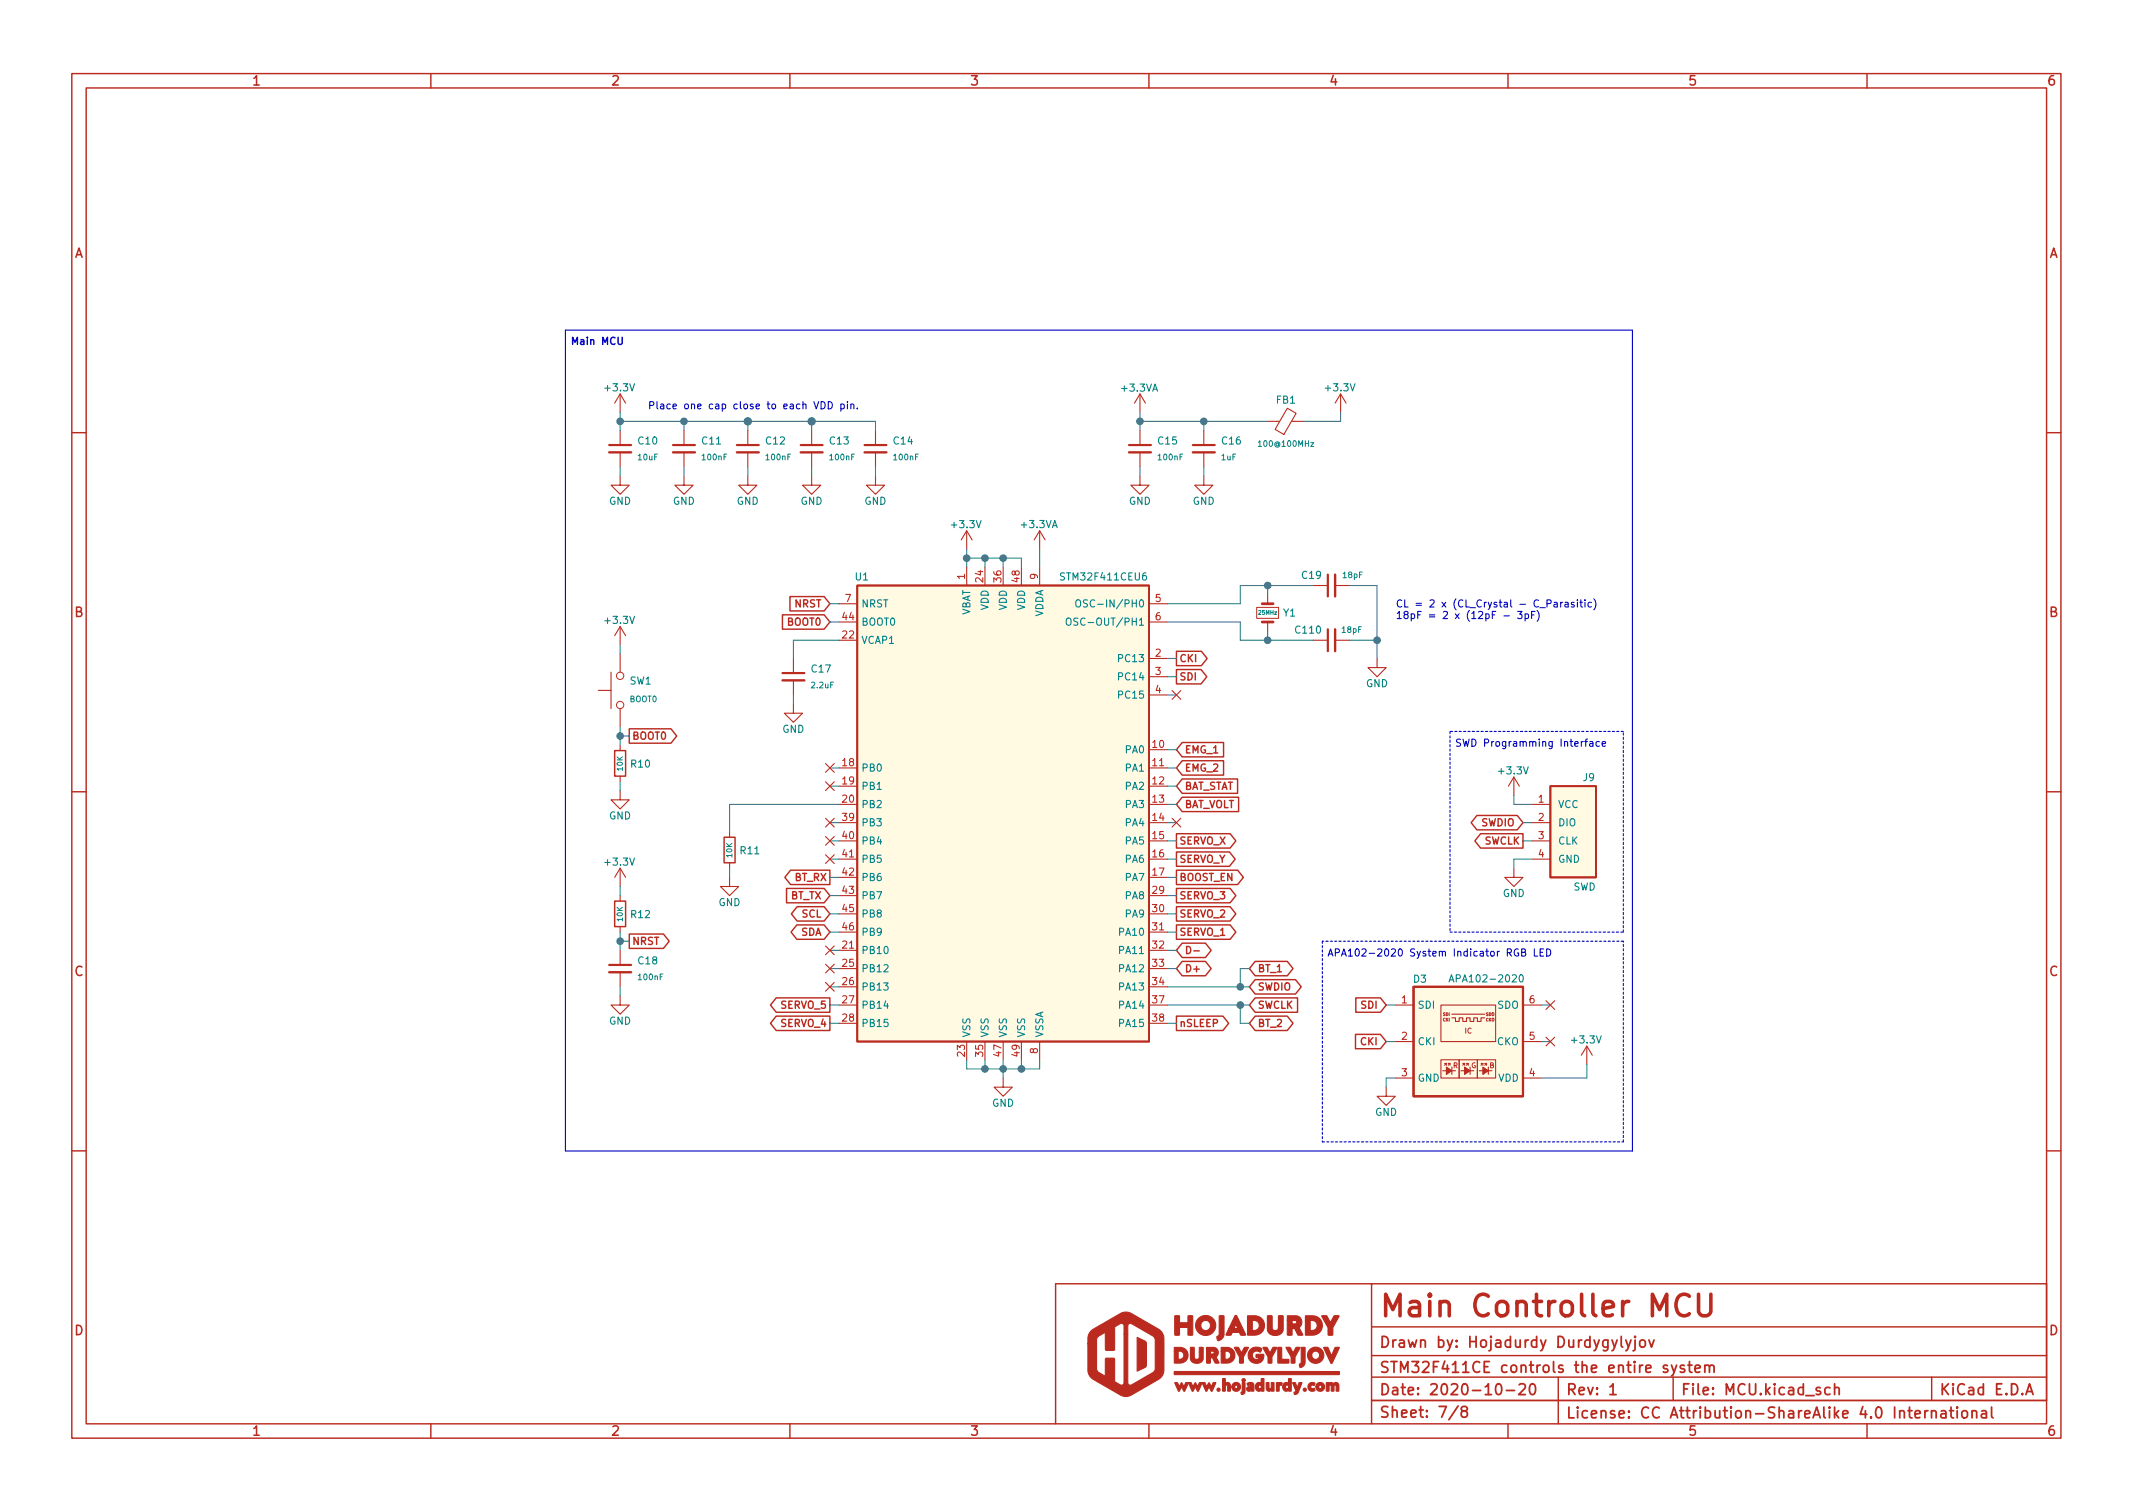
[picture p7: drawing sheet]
<svg xmlns="http://www.w3.org/2000/svg" width="297mm" height="210mm" viewBox="0 0 297 210" stroke-linecap="round" stroke-linejoin="round" font-family="sans-serif">
<g fill="none" stroke="#ba2a1f" stroke-width=".2">
<path d="M10 10.2h277v190.1h-277zM12 12.2h273v186.1h-273zM60 10.2v2M110 10.2v2M160 10.2v2M210 10.2v2M260 10.2v2M10 60.2h2M285 60.2h2M109 85.6h5.8l.8 1-.8 1h-5.8zM110 83.1h4.8l.8 1-.8 1h-4.8zM163.8 90.7h3.5l.8 1-.8 1h-3.5z"/>
<path d="M163.8 93.2h3.5l.8 1-.8 1h-3.5zM10 110.2h2M85.6 104.5h1.5v3.6h-1.5zM87.6 101.5h5.8l.8 1-.8 1h-5.8zM100.8 116.6h1.6v3.5h-1.6zM163.8 116.1h7.5l.8 1-.8 1h-7.5zM163.8 118.6h7.4l.8 1-.8 1h-7.4zM164.6 105.9h5.8v2h-5.8l-.8-1zM164.6 108.5h7.7v2h-7.7l-.8-1zM164.6 111h7.9v2h-7.9l-.8-1zM164.6 103.4h5.8v2h-5.8l-.8-1zM205.7 113.5h5.6l.8 1-.8 1h-5.6l-.8-1z"/>
<path d="M206.2 116.1h5.9v2h-5.9l-.8-1zM285 110.2h2M85.6 125.5h1.5v3.5h-1.5zM87.6 130.1h4.8l.8 1-.8 1h-4.8zM108.1 138.9h7.5v2h-7.5l-.8-1zM109.5 123.7h5.3l.8 1-.8 1h-5.3zM110.1 121.2h5.5v2h-5.5l-.8-1zM111 128.8h3.8l.8 1-.8 1h-3.8l-.8-1zM111 126.2h3.8l.8 1-.8 1h-3.8l-.8-1zM163.8 121.2h8.6l.8 1-.8 1h-8.6zM163.8 123.7h7.5l.8 1-.8 1h-7.5zM163.8 126.2h7.5l.8 1-.8 1h-7.5z"/>
<path d="M163.8 128.8h7.5l.8 1-.8 1h-7.5zM164.6 131.3h3.3l.8 1-.8 1h-3.3l-.8-1zM164.6 133.9h3.3l.8 1-.8 1h-3.3l-.8-1zM165.2 131.8a.51 .51 0 0 1 .6 .5 .51 .51 0 0 1-.6 .5zM166.2 132.4h.8M174.8 133.9h4.5l.8 1-.8 1h-4.5l-.8-1zM174.8 136.4h5.6l.8 1-.8 1h-5.6l-.8-1zM174.8 138.9h5.9v2h-5.9l-.8-1zM188.8 138.9h3.4l.8 1-.8 1h-3.4zM108.1 141.5h7.5v2h-7.5l-.8-1zM163.8 141.5h6.5l.8 1-.8 1h-6.5zM174.8 141.5h4.5l.8 1-.8 1h-4.5l-.8-1z"/>
<path d="M188.8 144h3.4l.8 1-.8 1h-3.4zM10 160.2h2M191 178.8h94v16.2h-94zM191 178.8h-44v19.5M285 160.2h2M60 198.3v2M110 198.3v2M160 198.3v2M191 188.8h94M191 184.8h94M191 195h94M191 191.8h94"/>
<path d="M191 195v3.3M210 198.3v2M217 191.8v6.5M233 191.8v3.2M260 198.3v2M269 191.8v3.2"/>
</g>
<g fill="none" stroke="#ba2a1f" stroke-width=".25">
<path d="M119.4 81.5h40.6v63.5h-40.6zM215.9 109.5h6.3v12.7h-6.3zM203.1 195.8l-1.3 1.9M203.8 196.5l-.2-.1a.31 .31 0 0 1-.1-.3 .31 .31 0 0 1 .3-.3l.4 .1a.31 .31 0 0 1 .1 .3 .31 .31 0 0 1-.2 .3h-.3l-.3 .3 .1 .4 .2 .1h.3l.2-.3v-.4l-.2-.1M208.5 192.8a.36 .36 0 0 1 .6 .2 .77 .77 0 0 1-.5 1.2 1 1 0 0 1-.1-1.4zM209.8 193.6h1.1M211.6 192.8l.2-.1 .5 .1a.41 .41 0 0 1 0 .5l-.8 .9h.9M213.1 192.8a.36 .36 0 0 1 .4-.1 .36 .36 0 0 1 .3 .3 .77 .77 0 0 1-.5 1.2 .91 .91 0 0 1-.2-1.4zM224.2 193.1l.4-.4v1.5M224.2 194.2h.9M224.5 186.6l.3 1M225.2 186.6l-.5 1.3-.2 .2"/>
<path d="M225.8 186.1v1.3l.2 .2M226.4 186.6l.4 1M227.1 186.6l-.5 1.3-.2 .2M227.7 186.6v1.3l-.1 .1-.2 .1M227.7 186.1l-.1 .1h.1h.1l-.1-.1v.1M228.5 186.7a.41 .41 0 0 1 .6 .2v.4a.41 .41 0 0 1-.4 .3 .41 .41 0 0 1-.4-.3v-.4zM229.6 186.6l.4 1 .3-1M232.2 190.2l-.4-.1-.2 .2 .1 .2 .5 .2 .1 .1-.1 .2-.1 .1-.5-.1M232.8 190.1l.3 1M233.5 190.1l-.5 1.3-.2 .2M234.6 190.2l-.4-.1-.2 .2 .1 .2 .5 .2v.1v.2l-.2 .1-.4-.1M235.1 190.1h.5"/>
<path d="M235.3 189.6v1.3v.1l.3 .1M236.1 190.6l.7-.2-.1-.2-.4-.1-.2 .2v.7l.2 .1 .4-.1M237.4 190.2a.37 .37 0 0 1 .7 .1v.8M237.4 190.1v1M238.1 190.3l.2-.2 .3 .1 .1 .9M254.8 193.3l-.4-.1-.3 .3v.4l.2 .2 .1 .1 .4-.1M255.5 193.3a.37 .37 0 0 1 .6 .1v.8M255.5 192.7v1.5M266.7 196.9l.7-.1-.1-.3-.4-.1-.2 .2 .1 .8h.1h.4M268.1 196.4v1M268.5 196.4l-.3 .1-.1 .2M269 196.6a.37 .37 0 0 1 .6 0v.8"/>
<path d="M269 196.4v1M270.3 196.5l.2-.1 .4 .1 .1 .9M271 196.8l-.5 .1a.29 .29 0 0 0-.2 .2 .29 .29 0 0 0 .2 .3h.5M271.5 196.4h.6M271.7 195.9v1.3l.1 .2h.3M272.6 195.9l-.1 .1 .1 .1v-.1v-.1v.2M272.6 196.4v1M273.3 196.5a.41 .41 0 0 1 .7 .2v.4a.41 .41 0 0 1-.4 .3 .41 .41 0 0 1-.4-.3v-.4zM274.6 196.6a.37 .37 0 0 1 .7 0v.8M274.6 196.4v1M276 196.5l.1-.1 .5 .1v.9M276.6 196.8l-.5 .1a.29 .29 0 0 0-.2 .2 .29 .29 0 0 0 .2 .3h.5"/>
<path d="M277.3 195.9v1.3l.3 .2M282.1 194.2l.5-1.5 .5 1.5M282.3 193.8h.7"/>
</g>
<path d="M235.3 180.5a1.04 1.04 0 0 0-1.8 .4 1.59 1.59 0 0 0 .9 2.3h.3l.6-.3M236.5 180.2v2.4l.2 .3 .4 .3h.6l.3-.1 .3-.5v-2.4" fill="none" stroke="#ba2a1f" stroke-width=".5"/>
<g fill="#ba2a1f" stroke="#ba2a1f" stroke-width=".15">
<path d="M152 185.3l4.1-2.4 .7-.2 .7 .2 3.9 2.2a1.57 1.57 0 0 1 .7 1.5v4.3a2.4 2.4 0 0 1-1.5 1.6l-3.1 1.8-.9 .1-.6-.1-3.7-2.2a1.56 1.56 0 0 1-.8-1.2v-3.8h1.2v3.5l.1 .3 .3 .2 .8 .4v-2.3l.1-.1h1.2v3.2l.7 .5a.37 .37 0 0 0 .4 0 .37 .37 0 0 0 .2-.4v-6.6h.6v6.8a.47 .47 0 0 0 .8 .1l2.6-1.6 .3-.3 .1-4.2-.1-.3-.2-.3-3.1-1.7a.36 .36 0 0 0-.4 .4v1.1h-.6v-1.2a.49 .49 0 0 0-.8-.1l-.5 .3v3.1l-.1 .1h-1l-.2-.1v-2.3l-1 .6-.2 .3v.6h-1.2v-.5a1.58 1.58 0 0 1 .5-1.3z"/>
<path d="M173 192.5h.4v1.3a.32 .32 0 0 1-.2 .3 .32 .32 0 0 1-.4-.1v-.1l.2-.2z"/>
<path d="M180 192.5h.4l.3 .7 .2-.7h.2a.14 .14 0 0 1 .2 .1 .14 .14 0 0 1-.1 .1l-.3 .9a.46 .46 0 0 1-.7 .5 .24 .24 0 0 1 .2-.4z"/>
<path d="M163.6 192.5h.2a.6 .6 0 0 1 .4 .6l.3-.6 .4 .6 .1-.3a.27 .27 0 0 1 .2-.3 .27 .27 0 0 1 .3 .1l-.4 .8a.26 .26 0 0 1-.2 .3l-.4-.6-.1 .3a.29 .29 0 0 1-.3 .3z"/>
<path d="M165.5 192.5h.4l.2 .6 .3-.6 .4 .6 .1-.3a.27 .27 0 0 1 .2-.3 .27 .27 0 0 1 .3 .1l-.4 .8a.25 .25 0 0 1-.2 .3l-.3-.6-.2 .3a.29 .29 0 0 1-.3 .3z"/>
<path d="M167.4 192.5h.2a.61 .61 0 0 1 .4 .6l.3-.6 .4 .6 .1-.3a.27 .27 0 0 1 .2-.3 .27 .27 0 0 1 .3 .1l-.3 .8a.25 .25 0 0 1-.3 .3l-.3-.6-.3 .6a.19 .19 0 0 1-.2 0 .19 .19 0 0 1-.1-.2z"/>
<path d="M171.7 192.7a.61 .61 0 0 1 1 .1 .61 .61 0 0 1-.4 .9 .61 .61 0 0 1-.8-.6h.4a.21 .21 0 0 0 .3 .2 .21 .21 0 0 0 .1-.4 .22 .22 0 0 0-.4 .2h-.4z"/>
<path d="M173.7 192.6a.54 .54 0 0 1 .7-.1 .54 .54 0 0 1 .2 .6v.3a.2 .2 0 0 1-.1 .3 .2 .2 0 0 1-.2-.1l-.1 .1a.34 .34 0 0 1-.4 0 .34 .34 0 0 1-.2-.4l.5 .1 .1-.1v-.1l-.6 .1 .2-.2 .4-.1-.1-.2-.3 .1z"/>
<path d="M175.6 192h.4v1.6l-.1 .1a.17 .17 0 0 1-.2 0 .17 .17 0 0 1-.1-.1 .48 .48 0 0 1-.5 .1 .48 .48 0 0 1-.3-.6h.4a.22 .22 0 0 0 .3 .2 .22 .22 0 0 0 .1-.4 .22 .22 0 0 0-.4 .2h-.4a.48 .48 0 0 1 .3-.5 .48 .48 0 0 1 .5 .1z"/>
<path d="M176.3 192.5h.4v.8l.2 .1 .1-.2v-.7h.4v1.2h-.3v-.2a.44 .44 0 0 1-.6 .1 .44 .44 0 0 1-.2-.5z"/>
<path d="M179.4 192h.4v1.6l-.1 .1a.17 .17 0 0 1-.2 0 .17 .17 0 0 1 0-.1 .48 .48 0 0 1-.6 .1 .48 .48 0 0 1-.3-.6h.4a.22 .22 0 0 0 .3 .2 .22 .22 0 0 0 .1-.4 .22 .22 0 0 0-.4 .2h-.4a.48 .48 0 0 1 .3-.5 .48 .48 0 0 1 .5 .1z"/>
<path d="M182.3 192.7a.45 .45 0 0 1 .4-.3 .45 .45 0 0 1 .4 .3 .21 .21 0 0 1-.1 .2 .21 .21 0 0 1-.3 0 .27 .27 0 0 0-.1 .4 .27 .27 0 0 0 .4 0 .26 .26 0 0 1 .1 .4 .26 .26 0 0 1-.4 0 .63 .63 0 0 1-.5-.4 .63 .63 0 0 1 .1-.6z"/>
<path d="M183.4 192.7a.62 .62 0 0 1 1 .1 .62 .62 0 0 1-.4 .9 .62 .62 0 0 1-.7-.6h.3a.22 .22 0 0 0 .4 .2 .22 .22 0 0 0 0-.4 .22 .22 0 0 0-.4 .1l-.3 .1z"/>
<path d="M170.3 192h.3v.7a.43 .43 0 0 1 .6-.1 .43 .43 0 0 1 .1 .5v.6h-.3v-.7a.17 .17 0 0 0-.3-.1 .17 .17 0 0 0-.1 .2v.6h-.3z"/>
<path d="M177.7 192.6l.4-.1v.2a.23 .23 0 0 1 .3-.2 .23 .23 0 0 1 .2 .3 .23 .23 0 0 1-.4 .1l-.1 .8h-.3z"/>
<path d="M184.7 192.5h.3l.1 .2a.34 .34 0 0 1 .6 0 .48 .48 0 0 1 .6-.1 .48 .48 0 0 1 .2 .6l-.1 .5h-.3v-.6a.17 .17 0 0 0-.1-.2 .17 .17 0 0 0-.2 .1v.7h-.1h-.3v-.7a.16 .16 0 0 0-.2-.1 .16 .16 0 0 0-.1 .2v.5a.2 .2 0 0 1-.2 .1 .2 .2 0 0 1-.2-.1z"/>
<path d="M163.5 191h22.9h.1v.2v.2h-.2h-22.7z"/>
<path d="M181.2 187.6l.6 .1-.1 2.1a.56 .56 0 0 1-.7 .5 .48 .48 0 0 1 .2-.6z"/>
<path d="M184.3 187.6h.6l.5 1.2 .5-1.2h.6l-.8 1.9a.26 .26 0 0 1-.3 .3z"/>
<path d="M165.8 187.6h.3a.17 .17 0 0 1 .2 0 .17 .17 0 0 1 0 .2v1.3a.36 .36 0 0 0 .5 .2 .36 .36 0 0 0 .2-.4v-1.3h.5l.1 1.6a.91 .91 0 0 1-1 .6 .91 .91 0 0 1-.8-.8z"/>
<path d="M174.1 187.9a1.09 1.09 0 0 1 1.6 0 .25 .25 0 0 1-.1 .3 .25 .25 0 0 1-.3 0 .58 .58 0 0 0-.8 .1 .58 .58 0 0 0 .1 .8 .58 .58 0 0 0 .8-.1h-.5l.1-.4h1a1.09 1.09 0 0 1-1.2 1.2 1.09 1.09 0 0 1-.9-1.4z"/>
<path d="M182.4 187.9a1.13 1.13 0 0 1 1.8 .2 1.13 1.13 0 0 1-.7 1.7 1.13 1.13 0 0 1-1.4-1.1h.6a.55 .55 0 0 0 .8 .5 .55 .55 0 0 0 0-.9 .55 .55 0 0 0-.8 .3v.1h-.6l.1-.4z"/>
<path d="M168 187.6h1a.78 .78 0 0 1 .6 .6 .78 .78 0 0 1-.2 .8l.3 .6a.17 .17 0 0 1 0 .2 .17 .17 0 0 1-.2 0h-.3l-.4-.7h-.2v.7h-.6v-1.3h.8a.22 .22 0 0 0 .3-.2 .22 .22 0 0 0-.4-.2h-.1v.4h-.6z"/>
<path d="M171.9 187.6h.6l.4 .8 .4-.8h.3a.16 .16 0 0 1 .3 .1 .15 .15 0 0 1-.1 .2l-.3 .4a1.49 1.49 0 0 0-.3 1.4l-.1 .1h-.5a1.85 1.85 0 0 0-.5-1.7z"/>
<path d="M175.9 187.6h.5l.5 .8 .4-.8h.3a.15 .15 0 0 1 .2 .1 .15 .15 0 0 1-.1 .2l-.2 .4a1.49 1.49 0 0 0-.4 1.4l-.1 .1h-.4a1.85 1.85 0 0 0-.5-1.7z"/>
<path d="M179.1 187.6h.6l.4 .8 .4-.8h.3a.16 .16 0 0 1 .3 .1 .15 .15 0 0 1-.2 .2l-.2 .4a1.49 1.49 0 0 0-.4 1.4v.1h-.5a1.77 1.77 0 0 0-.5-1.7z"/>
<path d="M163.5 187.6h.9a1.11 1.11 0 0 1 1 1.3 1.11 1.11 0 0 1-1.3 .9h-.6v-1.7h.6v1.2h.1a.57 .57 0 0 0 .7-.6 .57 .57 0 0 0-.7-.6h-.7z"/>
<path d="M170.1 187.6h.8a1.11 1.11 0 0 1 1.1 1.3 1.11 1.11 0 0 1-1.4 .9h-.5v-1.7h.5v1.2h.2a.57 .57 0 0 0 .6-.6 .57 .57 0 0 0-.7-.6h-.6z"/>
<path d="M178 187.6h.5v1.7h1v.5h-1.5z"/>
<path d="M169.8 183.2l.7 .1v2.5a.81 .81 0 0 1-.9 .8 .43 .43 0 0 1 .1-.7z"/>
<path d="M166.9 183.6a1.4 1.4 0 0 1 2.2 .3 1.4 1.4 0 0 1-.8 2 1.4 1.4 0 0 1-1.8-1.3h.7a.68 .68 0 0 0 1 .5 .68 .68 0 0 0 .1-1.1 .68 .68 0 0 0-1.1 .5v.1h-.7a1.34 1.34 0 0 1 .4-1z"/>
<path d="M176.5 183.2h.7v1.8a.44 .44 0 0 0 .4 .3 .44 .44 0 0 0 .4-.4v-1.7h.6l.1 2a1.15 1.15 0 0 1-1.2 .8 1.15 1.15 0 0 1-1-.9z"/>
<path d="M163.6 183.2l.7 .1v.9h1.1v-1h.7v2.7h-.7v-1.1h-1.1v1.1h-.7z"/>
<path d="M172 183.2a.28 .28 0 0 1 .4 .3l1 2.2a.16 .16 0 0 1 .1 .2 .16 .16 0 0 1-.3 0h-.4l-.2-.4h-1l-.2 .4h-.5a.14 .14 0 0 1-.2-.1 .14 .14 0 0 1 .1-.1l.3-.7h1.3l-.3-.6-.3 .6h-.7z"/>
<path d="M179.3 183.2h.9a.91 .91 0 0 1 1 .5 .91 .91 0 0 1-.3 1.1l.4 .9a.13 .13 0 0 1 .1 .1 .13 .13 0 0 1-.1 .1h-.6l-.4-.9h-.4v.9h-.6v-2h.6v.4h.3a.26 .26 0 0 0 .4-.1 .26 .26 0 0 0-.3-.3h-1z"/>
<path d="M184.1 183.2h.7l.5 1 .5-1h.5a.13 .13 0 0 1 .2 .1 .13 .13 0 0 1-.1 .1l-.3 .6a1.93 1.93 0 0 0-.5 1.8l-.1 .1h-.5a2.2 2.2 0 0 0-.6-2z"/>
<path d="M173.7 183.2h1.2a1.38 1.38 0 0 1 1.2 1.7 1.38 1.38 0 0 1-1.8 1h-.6v-2h.7v1.4a.75 .75 0 0 0 1-.8 .7 .7 0 0 0-.8-.6h-.9z"/>
<path d="M181.8 183.2h1.1a1.38 1.38 0 0 1 1.2 1.7 1.38 1.38 0 0 1-1.7 1h-.6v-2h.7v1.4a.75 .75 0 0 0 .9-.8 .71 .71 0 0 0-.7-.6h-.9z"/>
<path d="M158.4 186.2l1.2 .6 .1 .8-.1 2.6-.1 .2-1.1 .5z"/>
<path d="M201.4 148.6l.8 .5-.8 .5z"/>
<path d="M204 148.6l.7 .5-.7 .5z"/>
<path d="M206.5 148.6l.8 .5-.8 .5z"/>
<circle cx="169.7" cy="193.5" r=".22"/>
<circle cx="181.7" cy="193.5" r=".22"/>
<circle cx="173.2" cy="192.2" r=".23"/>
</g>
<path d="M84.8 63h3.1M93.7 63h3.1M102.6 63h3.1M111.5 63h3.1M120.4 63h3M157.2 63h3.1M166.1 63h3.1M109 94.7h3M185.9 80v3.1M185.9 87.6v3.1M84.8 135.4h3.1" fill="none" stroke="#ba2a1f" stroke-width=".33"/>
<path d="M84.8 62h3.1M93.7 62h3.1M102.6 62h3.1M111.5 62h3.1M120.4 62h3M157.2 62h3.1M166.1 62h3.1M109 93.7h3M184.9 80v3.1M184.9 87.6v3.1M84.8 134.4h3.1M196.8 137.4h15.3v15.2h-15.3z" fill="none" stroke="#ba2a1f" stroke-width=".3"/>
<g fill="none" stroke="#ba2a1f" stroke-width=".15">
<path d="M86.4 54.9v2.5M86.4 59.9v2.1M86.4 54.9l-.8 1.2M86.4 54.9l.7 1.2M95.2 59.9v2.1M104.1 59.9v2.1M113 59.9v2.1M121.9 59.9v2.1M158.7 54.9v2.5M158.7 59.9v2.1M158.7 54.9l-.7 1.2M158.7 54.9l.8 1.2"/>
<path d="M167.6 59.9v2.1M176.5 58.7h1.7M179.3 56.8l1.2 .8-1.7 2.9-1.2-.7zM179.9 58.7h1.7M186.7 54.9l-.8 1.2M186.7 54.9v2.5M186.7 54.9l.8 1.2M86.4 66.3v1.3h1.2l-1.2 1.2-1.3-1.2h1.3M86.4 63v2M95.2 66.3v1.3h1.3l-1.3 1.2-1.2-1.2h1.2M95.2 63v2M104.1 66.3v1.3h1.3l-1.3 1.2-1.2-1.2h1.2"/>
<path d="M104.1 63v2M113 66.3v1.3h1.3l-1.3 1.2-1.2-1.2h1.2M113 63v2M121.9 66.3v1.3h1.3l-1.3 1.2-1.3-1.2h1.3M121.9 63v2M134.6 73.9v2.5M134.6 79v2.5M134.6 73.9l-.7 1.3M134.6 73.9l.8 1.3M137.2 79v2.5M139.7 79v2.5M142.2 79v2.5"/>
<path d="M144.8 73.9v2.5M144.8 79v2.5M144.8 73.9l-.8 1.3M144.8 73.9l.7 1.3M158.7 66.3v1.3h1.3l-1.3 1.2-1.2-1.2h1.2M158.7 63v2M167.6 66.3v1.3h1.3l-1.3 1.2-1.2-1.2h1.2M167.6 63v2M83.3 96.1h1.8M85.1 93.6v5.1M86.4 87.2v2.6M86.4 91.1v2.5"/>
<path d="M86.4 98.7v2.5M86.4 87.2l-.8 1.3M86.4 87.2l.7 1.3M110.5 98v1.3h1.3l-1.3 1.3-1.3-1.3h1.3M110.5 91.7v2M110.5 94.7v2.1M116.8 86.6h2.6M116.8 84.1h2.6M116.8 89.1h2.6M160 86.6h2.6M160 84.1h2.6M160 91.7h2.6"/>
<path d="M160 94.2h2.6M160 96.8h2.6M163.2 96.2l1.2 1.2M164.4 96.2l-1.2 1.2M176.5 82.8v1.3M176.5 86.6v1.3M182.9 89.1h2M182.9 81.5h2M185.9 89.1h2.1M185.9 81.5h2.1M191.8 91.7v1.3h1.2l-1.2 1.2-1.3-1.2h1.3M86.4 110.1v1.3h1.2l-1.2 1.2-1.3-1.2h1.3"/>
<path d="M86.4 103.8v.7M86.4 108.1v.7M101.6 115.8v.8M115 106.3l1.2 1.2M115 113.9l1.2 1.3M115 108.9l1.2 1.2M115 116.5l1.2 1.2M115 119l1.2 1.2M116.2 106.3l-1.2 1.2M116.2 113.9l-1.2 1.3M116.2 108.9l-1.2 1.2M116.2 116.5l-1.2 1.2"/>
<path d="M116.2 119l-1.2 1.2M116.8 106.9h2.6M116.8 109.5h2.6M116.8 112h2.6M116.8 114.5h2.6M116.8 117.1h2.6M116.8 119.6h2.6M160 104.4h2.6M160 106.9h2.6M160 109.5h2.6M160 112h2.6M160 114.5h2.6"/>
<path d="M160 117.1h2.6M160 119.6h2.6M163.2 113.9l1.2 1.3M164.4 113.9l-1.2 1.3M210.8 108.2l-.7 1.3M210.8 108.2v2.5M210.8 108.2l.8 1.3M213.4 112h2.5M213.4 114.5h2.5M213.4 117.1h2.5M213.4 119.6h2.5M86.4 138.7v1.2h1.2l-1.2 1.3-1.3-1.3h1.3"/>
<path d="M86.4 120.9v2.5M86.4 124.7v.8M86.4 129v.8M86.4 132.3v2.1M86.4 135.4v2M86.4 120.9l-.8 1.3M86.4 120.9l.7 1.3M101.6 122.2v1.2h1.3l-1.3 1.3-1.3-1.3h1.3M101.6 120.1v.8M115 134.3l1.2 1.2M115 136.8l1.2 1.2M115 131.7l1.2 1.2"/>
<path d="M116.2 134.3l-1.2 1.2M116.2 136.8l-1.2 1.2M116.2 131.7l-1.2 1.2M116.8 129.8h2.6M116.8 132.3h2.6M116.8 134.9h2.6M116.8 137.4h2.6M116.8 139.9h2.6M116.8 122.2h2.6M116.8 124.7h2.6M116.8 127.2h2.6M160 129.8h2.6"/>
<path d="M160 132.3h2.6M160 134.9h2.6M160 137.4h2.6M160 139.9h2.6M160 122.2h2.6M160 124.7h2.6M160 127.2h2.6M194.3 139.9h2.5M200.7 139.9h7.6v5.1h-7.6zM210.8 120.9v1.3h1.3l-1.3 1.2-1.3-1.2h1.3M212.1 139.9h2.5M215.3 139.3l1.2 1.3"/>
<path d="M216.5 139.3l-1.2 1.3M116.8 142.5h2.6M134.6 145v2.6M137.2 145v2.6M139.7 150.1v1.3h1.3l-1.3 1.2-1.3-1.2h1.3M139.7 145v2.6M142.2 145v2.6M144.8 145v2.6M160 142.5h2.6M193 151.4v1.2h1.3l-1.3 1.3-1.2-1.3h1.2M194.3 145h2.5M194.3 150.1h2.5"/>
<path d="M200.7 147.6h2.5v2.5h-2.5zM200.9 149.1h.5M201.2 148.1h.2M201.4 148.1l-.2 .2M201.4 148.1v.2M201.7 148.1h.2l-.2 .2M201.9 148.1v.2M202.2 141.7h.5v.5h.5v-.5h.5v.5h.5v-.5h.5v.5h.5v-.5h.5v.5h.5v-.5h.6M202.2 141.2h4.6M202.2 149.1h.5M202.2 148.6v1M203.2 147.6h2.5v2.5h-2.5z"/>
<path d="M203.5 149.1h.5M203.7 148.1h.3M204 148.1l-.3 .2M204 148.1v.2M204.2 148.1h.3l-.3 .2M204.5 148.1v.2M204.7 149.1h.5M204.7 148.6v1M205.7 147.6h2.6v2.5h-2.6zM206 149.1h.5M206.2 148.1h.3M206.5 148.1l-.3 .2"/>
<path d="M206.5 148.1v.2M206.8 148.1h.2l-.2 .2M207 148.1v.2M207.3 149.1h.5M207.3 148.6v1M212.1 145h2.5M212.1 150.1h2.5M215.3 144.4l1.2 1.2M216.5 144.4l-1.2 1.2M221 145.7l-.8 1.2M221 145.7v2.5M221 145.7l.7 1.2"/>
</g>
<g fill="#fffae1" stroke="#fffae1" stroke-width=".14">
<path d="M119.4 81.5h40.6v63.5h-40.6z"/>
<path d="M196.8 137.4h15.3v15.2h-15.3z"/>
<path d="M215.9 109.5h6.3v12.7h-6.3z"/>
</g>
<path d="M148.6 86.1h.1a.34 .34 0 0 1 .5 .3v.3a.33 .33 0 0 1-.4 .4 .33 .33 0 0 1-.3-.4v-.3zM150 83.6l.1-.1a.34 .34 0 0 1 .4 .4v.3a.33 .33 0 0 1-.3 .3 .33 .33 0 0 1-.4-.3v-.3zM150.1 86.1h-.4l-.2 .2 .1 .2 .5 .2v.3l-.2 .1-.4-.1M151.4 83.6l-.3-.1-.2 .1v.3l.4 .2 .1 .2-.2 .2h-.3M201.8 136.7l.3-1 .4 1M201.9 136.4h.5M211.7 135.8l.1-.1a.53 .53 0 0 1 .3 .5 .53 .53 0 0 1-.3 .5l-.1-.1-.1-.3z" fill="none" stroke="#008484" stroke-width=".15"/>
<path d="M175.2 61.6l.3-.2v.8M175.2 62.2h.5" fill="none" stroke="#008484" stroke-width=".14"/>
<g fill="none" stroke="#ba2a1f" stroke-width=".14">
<path d="M175 84.6h3.1v1.5h-3.1z"/>
<circle cx="86.4" cy="98.2" r=".51"/>
<circle cx="86.4" cy="94.1" r=".51"/>
</g>
<path d="M175.8 86.6h1.5M175.8 84.1h1.5" fill="none" stroke="#ba2a1f" stroke-width=".38"/>
<g fill="none" stroke="#0000c2" stroke-width=".15">
<path d="M78.7 46h148.6v114.3h-148.6zM113.3 55.9l.4 1 .3-1M114.3 55.9a.51 .51 0 0 1 .6 .5 .51 .51 0 0 1-.6 .5zM115.3 55.9a.51 .51 0 0 1 .6 .5 .51 .51 0 0 1-.6 .5zM117.1 56.3h.3l.2 .1-.1 .5h-.4M117.1 56.3v1M118 55.9v.1M118 56.3v.6M118.5 56.4l.1-.1h.3v.6M118.5 56.3v.6M119.4 56.8v.1M209.4 85.8h.8"/>
<path d="M211.3 85.1h.7l-.4 .4 .3 .1v.4l-.1 .1-.5-.1M212.4 85.5h.3l.2 .2-.1 .4h-.4M212.4 85.5v1M213.3 85.6h.3M213.8 85.1h-.5v1M214.1 85a1.15 1.15 0 0 1 0 1.5M216.4 83.9h.4l.1 .6M216.9 84.1h-.4l-.1 .2 .1 .2h.4M217.3 83.9v.6M217.6 83.9l-.3 .1M218 83.9h.3l.1 .6M218.4 84.1h-.3l-.2 .2 .2 .2h.3"/>
<path d="M219.2 83.9h-.2l-.2 .1 .1 .1 .3 .1v.3h-.4M219.7 83.5v.1M219.7 83.9v.6M220 83.9h.4M220.1 83.5v.9l.3 .1M220.7 83.5v.1M220.7 83.9v.6M221.6 83.9h-.3l-.2 .1 .1 .5h.4M222 83.4a1.15 1.15 0 0 1 0 1.5M220.7 103.2h.4M221.1 102.9l-.3 .2v.8M221.4 103.3h.4v.6"/>
<path d="M221.8 103.5h-.3l-.1 .2 .1 .2h.3M222.7 103.3l-.2-.1-.2 .2 .1 .5h.3M223.1 103.6l.5-.1-.1-.2-.2-.1-.2 .2 .1 .5h.3M211.4 132.2a.47 .47 0 0 0-.5 .4 .47 .47 0 0 0 .5 .5l.1-.4h-.2M211.9 132.6h.4l.1-.2v-.2l-.5-.1v1h.4l.1-.1 .1-.2-.3-.2M213.7 132.1v1h.4M214.5 132.6h.3M215 132.1h-.5v1h.5M215.4 132.1a.51 .51 0 0 1 .6 .5 .51 .51 0 0 1-.6 .5z"/>
</g>
<path d="M86.1 47v.8l.2 .2h.2l.1-.2v-.8" fill="none" stroke="#0000c2" stroke-width=".2"/>
<path d="M201.9 101.8v28M226.1 101.8h-24.2M184.1 131.1v27.9M201.9 129.8h24.2M226.1 131.1h-42M226.1 129.8v-28M184.1 159h42M226.1 159v-27.9" fill="none" stroke="#0000c2" stroke-width=".15" stroke-dasharray=".3 .3"/>
<g fill="none" stroke="#437584" stroke-width=".15">
<path d="M86.4 58.7h35.5v1.2M86.4 57.4v2.5M95.2 58.7v1.2M104.1 58.7v1.2M113 58.7v1.2M158.7 57.4v2.5M158.7 58.7h17.8M167.6 58.7v1.2M186.7 57.4v1.3h-5.1M86.4 65v1.3M95.2 65v1.3M104.1 65v1.3"/>
<path d="M113 65v1.3M121.9 65v1.3M134.6 77.7h7.6v1.3M134.6 76.4v2.6M137.2 77.7v1.3M139.7 77.7v1.3M144.8 76.4v2.6M158.7 65v1.3M167.6 65v1.3M86.4 89.8v1.3M110.5 96.8v1.2M115.6 86.6h1.2"/>
<path d="M115.6 84.1h1.2M116.8 89.1h-6.3v2.6M162.6 86.6h10.1v2.5h10.2M162.6 91.7h1.2M162.6 94.2h1.2M162.6 96.8h1.2M176.5 81.5v1.3M176.5 87.9v1.2M182.9 81.5h-10.2v2.6h-10.1M188 89.1h3.8M188 81.5h3.8v10.2M86.4 101.2v2.6"/>
<path d="M86.4 108.8v1.3M86.4 102.5h1.2M115.6 119.6h1.2M115.6 117.1h1.2M115.6 106.9h1.2M115.6 109.5h1.2M115.6 114.5h1.2M116.8 112h-15.2v3.8M162.6 112h1.2M162.6 119.6h1.2M162.6 117.1h1.2M162.6 106.9h1.2"/>
<path d="M162.6 109.5h1.2M162.6 114.5h1.2M162.6 104.4h1.2M210.8 110.7v1.3h2.6M212.1 117.1h1.3M212.1 114.5h1.3M213.4 119.6h-2.6v1.3M86.4 123.4v1.3M86.4 129.8v2.5M86.4 137.4v1.3M86.4 131.1h1.2M101.6 120.9v1.3"/>
<path d="M115.6 129.8h1.2M115.6 127.2h1.2M115.6 124.7h1.2M115.6 122.2h1.2M115.6 132.3h1.2M115.6 134.9h1.2M115.6 137.4h1.2M115.6 139.9h1.2M162.6 129.8h1.2M162.6 127.2h1.2M162.6 124.7h1.2M162.6 122.2h1.2"/>
<path d="M162.6 132.3h1.2M162.6 134.9h1.2M162.6 137.4h11.4M162.6 139.9h11.4M172.7 139.9v2.6h1.3M174 134.9h-1.3v2.5M193 139.9h1.3M214.6 139.9h1.3M115.6 142.5h1.2M134.6 147.6v1.2h10.2v-1.2M137.2 147.6v1.2M139.7 147.6v2.5"/>
<path d="M142.2 147.6v1.2M162.6 142.5h1.2M193 145h1.3M194.3 150.1h-1.3v1.3M214.6 145h1.3M221 148.2v1.9h-6.4"/>
</g>
<g fill="#437584" stroke="#437584" stroke-width=".15">
<circle cx="137.2" cy="148.8" r=".46"/>
<circle cx="139.7" cy="148.8" r=".46"/>
<circle cx="142.2" cy="148.8" r=".46"/>
<circle cx="86.4" cy="102.5" r=".46"/>
<circle cx="86.4" cy="131.1" r=".46"/>
<circle cx="95.2" cy="58.7" r=".46"/>
<circle cx="137.2" cy="77.7" r=".46"/>
<circle cx="139.7" cy="77.7" r=".46"/>
<circle cx="134.6" cy="77.7" r=".46"/>
<circle cx="158.7" cy="58.7" r=".46"/>
<circle cx="167.6" cy="58.7" r=".46"/>
<circle cx="113" cy="58.7" r=".51"/>
<circle cx="104.1" cy="58.7" r=".51"/>
<circle cx="86.4" cy="58.7" r=".46"/>
<circle cx="176.5" cy="89.1" r=".46"/>
<circle cx="191.8" cy="89.1" r=".46"/>
<circle cx="172.7" cy="137.4" r=".46"/>
<circle cx="172.7" cy="139.9" r=".46"/>
<circle cx="176.5" cy="81.5" r=".46"/>
</g>
<text font-size="4.2" fill="#ba2a1f" x="192" y="183.4">Main Controller MCU</text>
<g font-size="2.1" fill="#ba2a1f">
<text x="192" y="187.7">Drawn by: Hojadurdy Durdygylyjov</text>
<text x="192" y="191.2">STM32F411CE controls the entire system</text>
<text x="192" y="194.3">Date: 2020-10-20</text>
<text x="192" y="197.4">Sheet: 7/8</text>
<text x="218" y="194.3">Rev: 1</text>
<text x="218" y="197.5">License: CC Attribution-ShareAlike 4.0 International</text>
<text x="234" y="194.3">File: MCU.kicad_sch</text>
<text x="270" y="194.3">KiCad E.D.A</text>
</g>
<g font-size="1.8" fill="#ba2a1f">
<text x="35" y="11.9">1</text>
<text x="85" y="11.9">2</text>
<text x="135" y="11.9">3</text>
<text x="185" y="11.9">4</text>
<text x="235" y="11.9">5</text>
<text x="285" y="11.9">6</text>
<text x="10.3" y="35.9">A</text>
<text x="285.3" y="35.9">A</text>
<text x="10.3" y="85.9">B</text>
<text x="285.3" y="85.9">B</text>
<text x="10.3" y="135.9">C</text>
<text x="285.3" y="135.9">C</text>
<text x="10.3" y="185.9">D</text>
<text x="285.3" y="185.9">D</text>
<text x="35" y="199.9">1</text>
<text x="85" y="199.9">2</text>
<text x="135" y="199.9">3</text>
<text x="185" y="199.9">4</text>
<text x="235" y="199.9">5</text>
<text x="285" y="199.9">6</text>
</g>
<g font-size="1.4" fill="#0000c2">
<text x="79.4" y="48">Main MCU</text>
<text x="90.2" y="57">Place one cap close to each VDD pin.</text>
<text x="194.3" y="84.6">CL = 2 x (CL_Crystal - C_Parasitic)</text>
<text x="194.3" y="86.2">18pF = 2 x (12pF - 3pF)</text>
<text x="202.6" y="104">SWD Programming Interface</text>
<text x="184.8" y="133.2">APA102-2020 System Indicator RGB LED</text>
</g>
<g font-size="1.4" fill="#008484">
<text x="84.4" y="54.5">+3.3V</text>
<text x="156.3" y="54.5">+3.3VA</text>
<text x="177.8" y="56.2">FB1</text>
<text x="184.7" y="54.5">+3.3V</text>
<text x="88.9" y="61.9">C10</text>
<text x="97.8" y="61.9">C11</text>
<text x="106.7" y="61.9">C12</text>
<text x="115.6" y="61.9">C13</text>
<text x="124.5" y="61.9">C14</text>
<text x="161.3" y="61.9">C15</text>
<text x="170.2" y="61.9">C16</text>
<text x="84.8" y="70.3">GND</text>
<text x="93.7" y="70.3">GND</text>
<text x="102.6" y="70.3">GND</text>
<text x="111.5" y="70.3">GND</text>
<text x="120.4" y="70.3">GND</text>
<text x="157.2" y="70.3">GND</text>
<text x="166.1" y="70.3">GND</text>
<text x="132.6" y="73.5">+3.3V</text>
<text x="142.3" y="73.5">+3.3VA</text>
<text x="119.1" y="80.8">U1</text>
<text x="148" y="80.8">STM32F411CEU6</text>
<text x="181.4" y="80.6">C19</text>
<text x="84.4" y="86.9">+3.3V</text>
<text x="119.9" y="87.1">BOOT0</text>
<text x="119.9" y="84.6">NRST</text>
<text x="119.9" y="89.6">VCAP1</text>
<text x="135.1" y="85.8" transform="rotate(-90 135.1 85.8)">VBAT</text>
<text x="137.7" y="85" transform="rotate(-90 137.7 85)">VDD</text>
<text x="140.2" y="85" transform="rotate(-90 140.2 85)">VDD</text>
<text x="142.7" y="85" transform="rotate(-90 142.7 85)">VDD</text>
<text x="145.3" y="86" transform="rotate(-90 145.3 86)">VDDA</text>
<text x="150" y="87.1">OSC-OUT/PH1</text>
<text x="151.5" y="84.6">OSC-IN/PH0</text>
<text x="178.7" y="85.8">Y1</text>
<text x="180.5" y="88.2">C110</text>
<text x="87.7" y="95.3">SW1</text>
<text x="113.1" y="93.6">C17</text>
<text x="156" y="92.2">PC13</text>
<text x="156" y="94.7">PC14</text>
<text x="190.2" y="95.7">GND</text>
<text x="156" y="97.3">PC15</text>
<text x="87.9" y="106.9">R10</text>
<text x="108.9" y="102">GND</text>
<text x="119.9" y="107.4">PB0</text>
<text x="156.8" y="104.9">PA0</text>
<text x="156.8" y="107.4">PA1</text>
<text x="208.8" y="107.8">+3.3V</text>
<text x="119.9" y="110">PB1</text>
<text x="119.9" y="112.5">PB2</text>
<text x="156.8" y="110">PA2</text>
<text x="156.8" y="112.5">PA3</text>
<text x="216.9" y="112.5">VCC</text>
<text x="220.5" y="108.7">J9</text>
<text x="84.8" y="114.1">GND</text>
<text x="103.2" y="118.9">R11</text>
<text x="119.9" y="115">PB3</text>
<text x="119.9" y="117.6">PB4</text>
<text x="156.8" y="115">PA4</text>
<text x="156.8" y="117.6">PA5</text>
<text x="216.9" y="115">DIO</text>
<text x="216.9" y="117.6">CLK</text>
<text x="84.4" y="120.5">+3.3V</text>
<text x="119.9" y="120.1">PB5</text>
<text x="119.9" y="122.7">PB6</text>
<text x="119.9" y="125.2">PB7</text>
<text x="156.8" y="120.1">PA6</text>
<text x="156.8" y="122.7">PA7</text>
<text x="156.8" y="125.2">PA8</text>
<text x="209.3" y="124.9">GND</text>
<text x="216.9" y="120.1">GND</text>
<text x="219.1" y="124">SWD</text>
<text x="87.9" y="127.8">R12</text>
<text x="100" y="126.2">GND</text>
<text x="119.9" y="127.7">PB8</text>
<text x="119.9" y="130.3">PB9</text>
<text x="156" y="130.3">PA10</text>
<text x="156.8" y="127.7">PA9</text>
<text x="88.9" y="134.3">C18</text>
<text x="119.9" y="132.8">PB10</text>
<text x="119.9" y="135.4">PB12</text>
<text x="119.9" y="137.9">PB13</text>
<text x="156" y="132.8">PA11</text>
<text x="156" y="135.4">PA12</text>
<text x="156" y="137.9">PA13</text>
<text x="196.9" y="136.8">D3</text>
<text x="202.6" y="136.8">APA102-2020</text>
<text x="84.8" y="142.7">GND</text>
<text x="119.9" y="140.4">PB14</text>
<text x="119.9" y="143">PB15</text>
<text x="156" y="140.4">PA14</text>
<text x="156" y="143">PA15</text>
<text x="197.4" y="140.4">SDI</text>
<text x="208.6" y="140.4">SDO</text>
<text x="135.1" y="144.5" transform="rotate(-90 135.1 144.5)">VSS</text>
<text x="137.7" y="144.5" transform="rotate(-90 137.7 144.5)">VSS</text>
<text x="140.2" y="144.5" transform="rotate(-90 140.2 144.5)">VSS</text>
<text x="142.7" y="144.5" transform="rotate(-90 142.7 144.5)">VSS</text>
<text x="145.3" y="144.5" transform="rotate(-90 145.3 144.5)">VSSA</text>
<text x="197.4" y="145.5">CKI</text>
<text x="208.5" y="145.5">CKO</text>
<text x="219" y="145.3">+3.3V</text>
<text x="138.1" y="154.1">GND</text>
<text x="191.5" y="155.4">GND</text>
<text x="197.4" y="150.6">GND</text>
<text x="208.6" y="150.6">VDD</text>
</g>
<g font-size="1.4" fill="#ba2a1f">
<text x="117.7" y="83.8">7</text>
<text x="134.4" y="80.6" transform="rotate(-90 134.4 80.6)">1</text>
<text x="136.9" y="81" transform="rotate(-90 136.9 81)">24</text>
<text x="139.4" y="81" transform="rotate(-90 139.4 81)">36</text>
<text x="142" y="81" transform="rotate(-90 142 81)">48</text>
<text x="144.5" y="80.6" transform="rotate(-90 144.5 80.6)">9</text>
<text x="160.9" y="83.8">5</text>
<text x="109.7" y="87.1">BOOT0</text>
<text x="110.7" y="84.6">NRST</text>
<text x="117.3" y="86.4">44</text>
<text x="117.3" y="88.9">22</text>
<text x="160.9" y="86.4">6</text>
<text x="160.9" y="91.4">2</text>
<text x="160.9" y="94">3</text>
<text x="164.1" y="92.2">CKI</text>
<text x="164.1" y="94.7">SDI</text>
<text x="160.9" y="96.5">4</text>
<text x="87.9" y="103">BOOT0</text>
<text x="117.3" y="106.7">18</text>
<text x="160.5" y="104.1">10</text>
<text x="160.5" y="106.7">11</text>
<text x="164.9" y="107.4">EMG_2</text>
<text x="164.9" y="104.9">EMG_1</text>
<text x="117.3" y="109.2">19</text>
<text x="117.3" y="111.8">20</text>
<text x="160.5" y="109.2">12</text>
<text x="160.5" y="111.8">13</text>
<text x="164.9" y="110">BAT_STAT</text>
<text x="164.9" y="112.5">BAT_VOLT</text>
<text x="214.2" y="111.8">1</text>
<text x="117.3" y="114.3">39</text>
<text x="117.3" y="116.8">40</text>
<text x="117.3" y="119.4">41</text>
<text x="160.5" y="114.3">14</text>
<text x="160.5" y="116.8">15</text>
<text x="160.5" y="119.4">16</text>
<text x="164.1" y="117.6">SERVO_X</text>
<text x="206.3" y="115">SWDIO</text>
<text x="206.7" y="117.6">SWCLK</text>
<text x="214.2" y="114.3">2</text>
<text x="214.2" y="116.8">3</text>
<text x="214.2" y="119.4">4</text>
<text x="110.1" y="125.2">BT_TX</text>
<text x="110.7" y="122.7">BT_RX</text>
<text x="117.3" y="121.9">42</text>
<text x="117.3" y="124.5">43</text>
<text x="160.5" y="121.9">17</text>
<text x="160.5" y="124.5">29</text>
<text x="164.1" y="120.1">SERVO_Y</text>
<text x="164.1" y="122.7">BOOST_EN</text>
<text x="164.1" y="125.2">SERVO_3</text>
<text x="87.9" y="131.6">NRST</text>
<text x="111.6" y="130.3">SDA</text>
<text x="111.7" y="127.7">SCL</text>
<text x="117.3" y="127">45</text>
<text x="117.3" y="129.5">46</text>
<text x="160.5" y="129.5">31</text>
<text x="160.5" y="127">30</text>
<text x="164.1" y="127.7">SERVO_2</text>
<text x="164.1" y="130.3">SERVO_1</text>
<text x="117.3" y="132.1">21</text>
<text x="117.3" y="134.6">25</text>
<text x="117.3" y="137.2">26</text>
<text x="160.5" y="132.1">32</text>
<text x="160.5" y="134.6">33</text>
<text x="160.5" y="137.2">34</text>
<text x="164.9" y="135.4">D+</text>
<text x="175" y="135.4">BT_1</text>
<text x="175" y="137.9">SWDIO</text>
<text x="108.8" y="143">SERVO_4</text>
<text x="108.8" y="140.4">SERVO_5</text>
<text x="117.3" y="139.7">27</text>
<text x="117.3" y="142.2">28</text>
<text x="160.5" y="139.7">37</text>
<text x="160.5" y="142.2">38</text>
<text x="164.1" y="143">nSLEEP</text>
<text x="175" y="143">BT_2</text>
<text x="175" y="140.4">SWCLK</text>
<text x="189.7" y="140.4">SDI</text>
<text x="195.2" y="139.7">1</text>
<text x="213" y="139.7">6</text>
<text x="134.4" y="147.1" transform="rotate(-90 134.4 147.1)">23</text>
<text x="136.9" y="147.1" transform="rotate(-90 136.9 147.1)">35</text>
<text x="139.4" y="147.1" transform="rotate(-90 139.4 147.1)">47</text>
<text x="142" y="147.1" transform="rotate(-90 142 147.1)">49</text>
<text x="144.5" y="146.7" transform="rotate(-90 144.5 146.7)">8</text>
<text x="189.6" y="145.5">CKI</text>
<text x="195.2" y="144.8">2</text>
<text x="195.2" y="149.9">3</text>
<text x="213" y="149.9">4</text>
<text x="213" y="144.8">5</text>
</g>
<g font-size="1.1" fill="#008484">
<text x="88.9" y="64.1">10uF</text>
<text x="97.9" y="64.1">100nF</text>
<text x="106.8" y="64.1">100nF</text>
<text x="115.6" y="64.1">100nF</text>
<text x="124.5" y="64.1">100nF</text>
<text x="161.4" y="64.1">100nF</text>
<text x="170.1" y="64.1">1uF</text>
<text x="175.5" y="62.2">100@100MHz</text>
<text x="187.1" y="80.5">18pF</text>
<text x="186.9" y="88.1">18pF</text>
<text x="113.1" y="95.8">2.2uF</text>
<text x="87.7" y="97.8">BOOT0</text>
<text x="89" y="136.5">100nF</text>
</g>
<g font-size="1" fill="#008484">
<text x="86.7" y="107.3" transform="rotate(-90 86.7 107.3)">10K</text>
<text x="102" y="119.4" transform="rotate(-90 102 119.4)">10K</text>
<text x="86.7" y="128.2" transform="rotate(-90 86.7 128.2)">10K</text>
</g>
<g font-size="1" fill="#ba2a1f">
<text x="204" y="143.9">IC</text>
<text x="202.3" y="148.7">R</text>
<text x="204.8" y="148.7">G</text>
<text x="207.4" y="148.7">B</text>
</g>
<text font-size=".8" fill="#008484" x="175.3" y="85.6">25MHz</text>
<g font-size=".6" fill="#ba2a1f">
<text x="200.9" y="142.2">CKI</text>
<text x="201" y="141.4">SDI</text>
<text x="206.9" y="142.2">CKO</text>
<text x="206.9" y="141.4">SDO</text>
</g>
</svg>
